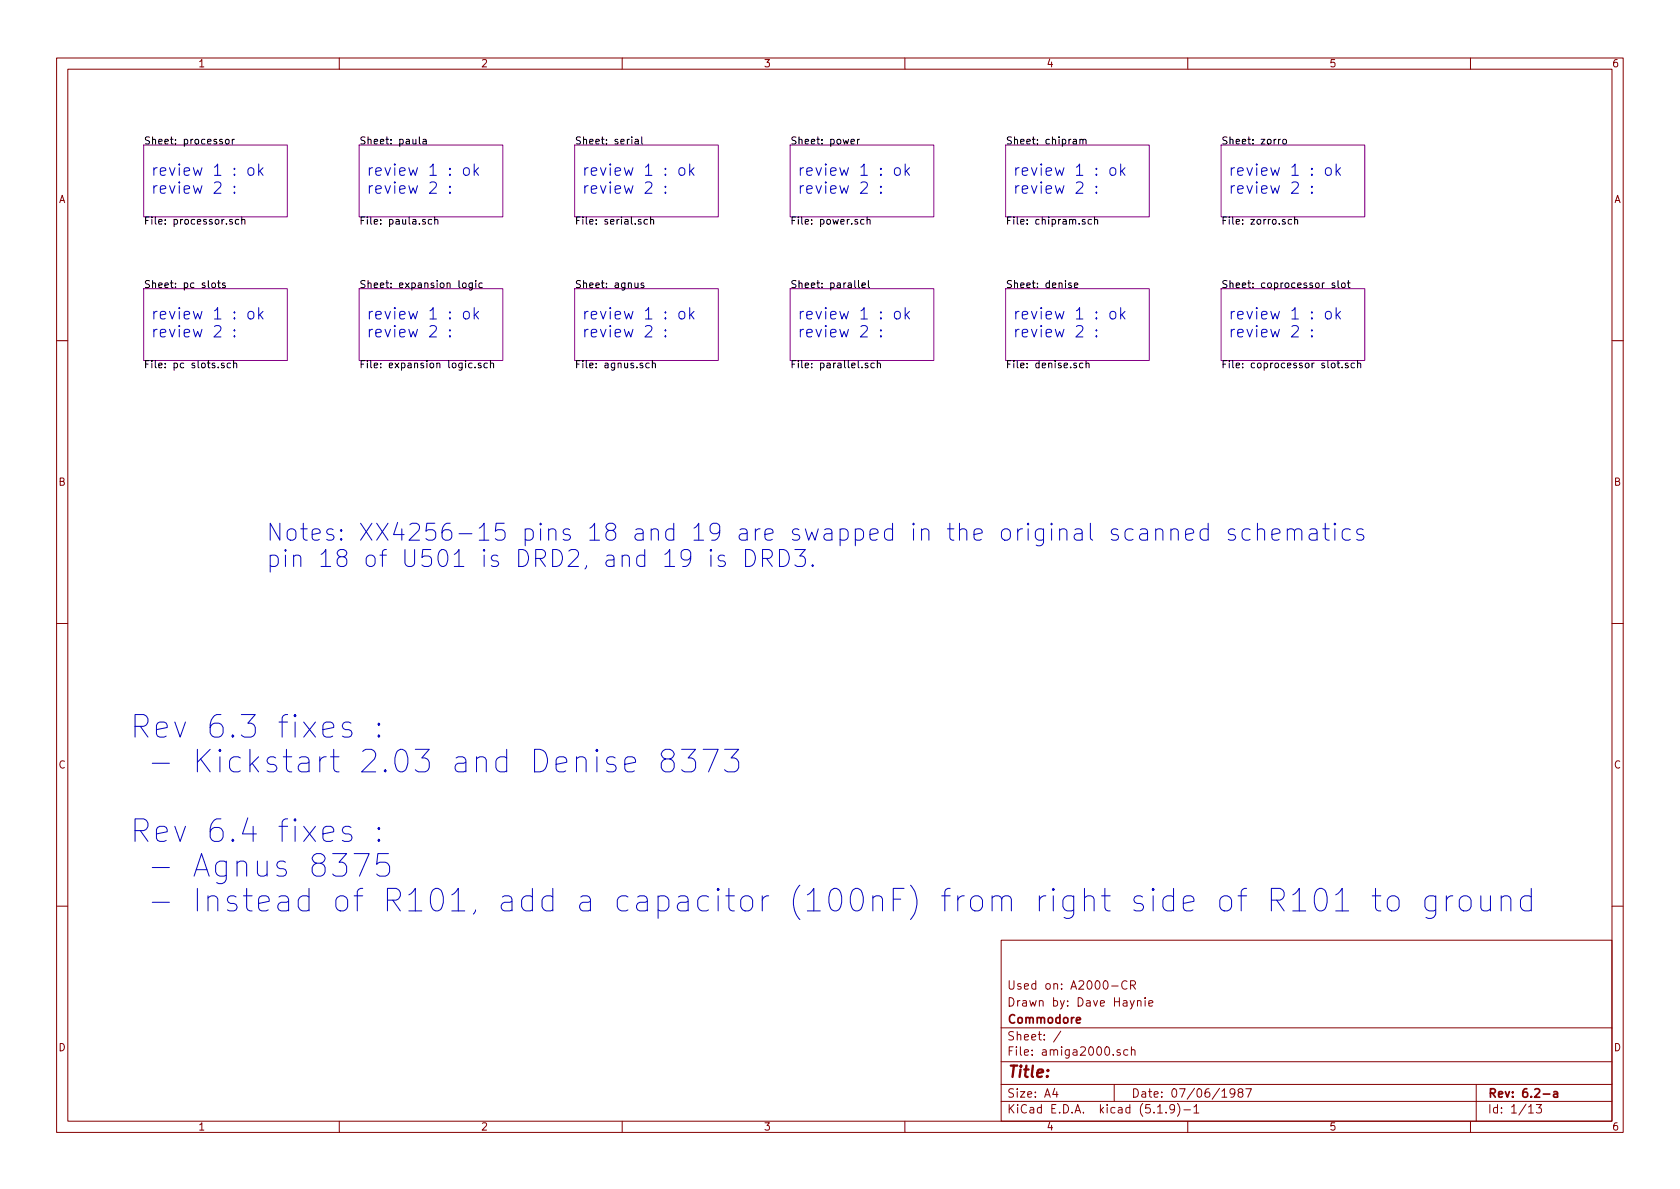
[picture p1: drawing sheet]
<svg xmlns="http://www.w3.org/2000/svg" width="297mm" height="210mm" viewBox="0 0 297 210" stroke-linecap="round" stroke-linejoin="round" font-family="sans-serif">
<g fill="none" stroke="#840000" stroke-width=".18">
<path d="M10 10.3h277v189.9h-277zM12 12.2h273v186.1h-273zM60 10.3v1.9M110 10.3v1.9M160 10.3v1.9M210 10.3v1.9M260 10.3v1.9M10 60.2h2M285 60.2h2M10 110.3h2M285 110.3h2M10 160.2h2"/>
<path d="M177 166.3h108v32h-108zM196.5 174.4h1.2M199.3 173.6a.7 .7 0 0 0-.9 .2 .7 .7 0 0 0 .1 .9 .55 .55 0 0 0 .8 .1M199.9 174.2l.7-.1 .2-.2-.1-.3-.2-.2h-.6v1.5M200.3 174.2l.5 .7M201.1 177.1l.2-.2 .4 .1 .1 .9M201.1 176.9v1M202.5 176.4v.2M202.5 176.9v1M203.1 177.4l.7-.1v-.3l-.5-.1-.2 .2 .1 .7h.6M285 160.2h2M60 198.3v1.9"/>
<path d="M110 198.3v1.9M160 198.3v1.9M177 194.8h108M177 191.8h108M177 187.8h108M177 181.8h108M186.5 192.5l-.4 1h1M186.8 193v1M187.6 182.3l-1.3 2M197 191.8v3M198 185.7l-.3-.1-.2 .2 .1 .2 .4 .2v.3h-.5M199.4 185.7l-.4-.1-.3 .3 .1 .6 .2 .1 .4-.1"/>
<path d="M200.1 185.7l.2-.1 .3 .1 .1 .9M200.1 185.1v1.5M204.7 196.8h.8M206.2 196.7v.1M207.7 196l-.1 .1a.48 .48 0 0 1-.6 .1l-.2-.2 .2-.6a.48 .48 0 0 1 .6 .1 1.27 1.27 0 0 1-.2 1.2l-.4 .1M208.2 195.1a1.71 1.71 0 0 1 0 2.3M209.3 196.3h1.2M210 198.3v1.9M211.1 195.8l.4-.5v1.5M211.1 196.8h.9M216.1 194h.8M218.3 193.2l-.2 .3h-.3l-.3-.3v-.4l.1-.2 .5-.1 .2 .2a1.19 1.19 0 0 1-.2 1.2l-.5 .1"/>
<path d="M219.2 193.2l-.3-.3 .1-.2 .2-.2 .4 .1 .2 .2-.1 .2-.7 .2a.48 .48 0 0 0 0 .7l.2 .1 .5-.1a.48 .48 0 0 0-.2-.7M220.3 192.5h1l-.7 1.5M260 198.3v1.9M261 191.8v6.5M270.3 195.8l.4-.5v1.5M270.3 196.8h.8M271.6 195.3h.9l-.4 .6 .4 .1v.7l-.2 .1-.7-.1"/>
</g>
<path d="M190.3 180.4l.7-.1v-.3l-.5-.1-.2 .2 .1 .7h.6M272.9 193.5h1.1M274.7 193.1h.6l.1 .9M275.4 193.4l-.5 .1-.2 .2v.2l.2 .1 .5-.1" fill="none" stroke="#840000" stroke-width=".3"/>
<path d="M25.4 25.6h25.4v12.7h-25.4zM63.5 25.6h25.4v12.7h-25.4zM101.6 25.6h25.4v12.7h-25.4zM139.7 25.6h25.4v12.7h-25.4zM177.8 25.6h25.4v12.7h-25.4zM215.9 25.6h25.4v12.7h-25.4zM25.4 51h25.4v12.7h-25.4zM63.5 51h25.4v12.7h-25.4zM101.6 51h25.4v12.7h-25.4zM139.7 51h25.4v12.7h-25.4zM177.8 51h25.4v12.7h-25.4zM215.9 51h25.4v12.7h-25.4z" fill="none" stroke="#840084" stroke-width=".18"/>
<g fill="none" stroke="#000" stroke-width=".18">
<path d="M40 24.7l.3-.1 .2 .2-.1 .6-.3 .1-.2-.3zM41.1 38.9l-.3-.1-.2 .2v.2l.5 .1v.3h-.5M41.1 24.6v.9M41.4 24.6l-.3 .3M42.2 38.9l-.3-.1-.3 .2 .1 .6h.5M42.7 38.9l.3-.1 .3 .1v.7M42.7 38.4v1.2M74.1 24.2v1.1l.2 .2M74.8 24.7h.5l.1 .8M75.4 24.9l-.5 .1-.1 .2v.2h.6M76.3 38.9l-.3-.1-.3 .2 .1 .6h.5M76.9 38.9l.1-.1 .3 .1 .1 .7"/>
<path d="M76.9 38.4v1.2M112.3 24.7h.5l.1 .8M112.9 24.9l-.5 .1-.2 .2 .2 .3 .5-.1M113.5 24.2v1.1l.1 .2M114.5 38.9l-.4-.1-.2 .2 .1 .6h.5M115 38.9l.2-.1 .3 .1 .1 .7M115 38.4v1.2M150.5 25l.6-.1-.1-.2-.4-.1-.1 .2v.6h.5M151.6 24.6v.9M152 24.6l-.4 .3M152.8 38.9l-.4-.1-.2 .2 .1 .6h.5M153.3 38.9l.2-.1 .3 .1v.7"/>
<path d="M153.3 38.4v1.2M189.8 24.7h.5v.8M190.3 24.9l-.4 .1-.2 .2 .2 .3 .4-.1M190.9 24.8l.2-.2 .3 .1 .1 .8M190.9 24.6v.9M191.5 24.8l.1-.2 .3 .1 .1 .8M191.8 38.9l-.3-.1-.2 .2 .1 .2 .4 .1v.3h-.5M193 38.9l-.4-.1-.2 .2 .1 .6h.5M193.5 38.9l.2-.1 .3 .1 .1 .7M193.5 38.4v1.2M226.4 24.6l-.3 .3M226.9 24.7l.3-.1 .2 .2 .1 .4-.2 .2-.3 .1-.2-.2z"/>
<path d="M228.4 38.9l-.4-.1-.2 .2 .1 .6h.5M228.9 38.9l.2-.1 .3 .1v.7M228.9 38.4v1.2M37.6 50.1l.3-.1 .2 .3v.3l-.2 .3-.3-.1-.2-.2zM38.5 50h.4M38.7 49.6v1.1l.2 .2M39.8 50.1l-.3-.1-.2 .2 .1 .2 .4 .1v.3h-.5M81.9 50.1l.3-.1 .2 .2-.1 .6-.3 .1-.2-.3zM83.5 50v1.2l-.2 .1-.3-.1M83.5 50.1l-.3-.1-.3 .3 .1 .5h.5M84.1 49.6v.1M84.1 50v.9"/>
<path d="M85.3 50.1l-.4-.1-.2 .3 .1 .5h.5M112.2 50l.1 .8 .3 .1 .2-.2M112.8 50v.9M113.8 50.1l-.3-.1-.2 .2 .1 .2 .4 .1v.3h-.5M151.8 49.6v1.1l.2 .2M152.4 50.4l.6-.1v-.2l-.4-.1-.2 .2 .1 .6h.5M153.5 49.6v1.1l.2 .2M189.4 50.1l-.3-.1-.2 .2 .1 .2 .4 .1v.3h-.5M190 50.4l.6-.1-.1-.2-.4-.1-.1 .2v.6h.5M236 50.1l-.3-.1-.2 .2 .1 .2 .4 .1v.3h-.5M236.6 49.6v1.1l.2 .2M237.3 50.1l.3-.1 .2 .2-.1 .6-.3 .1-.2-.3z"/>
<path d="M238.2 50h.5M238.4 49.6v1.1l.3 .2M39.6 64.3l-.3-.1-.2 .2 .1 .2 .4 .1v.3h-.5M40.8 64.3l-.4-.1-.2 .2 .1 .6h.5M41.3 64.3l.2-.1 .3 .1 .1 .7M41.3 63.8v1.2M83.5 64.3l-.4-.1-.2 .2 .1 .6h.5M84 64.9v.1M85 64.3l-.3-.1-.1 .2v.2l.4 .1v.3h-.4M86.2 64.3l-.4-.1-.2 .2 .1 .6h.5M86.7 64.3l.2-.1 .3 .1 .1 .7M86.7 63.8v1.2"/>
<path d="M114.8 64.3l-.4-.1-.2 .2 .1 .6h.5M115.3 64.3l.2-.1 .3 .1 .1 .7M115.3 63.8v1.2M153.4 64.3l-.3-.1-.1 .2v.2l.4 .1v.3h-.4M154.6 64.3l-.4-.1-.2 .2 .1 .6h.5M155.1 64.3l.2-.1 .3 .1 .1 .7M155.1 63.8v1.2M191.5 64.3l-.4-.1-.2 .2 .1 .6h.5M192 64.3l.2-.1 .3 .1 .1 .7M192 63.8v1.2M236.4 64.2h.5M236.6 63.8v1.1l.3 .1"/>
<path d="M237.3 64.9v.1M238.3 64.3l-.3-.1-.2 .2 .1 .2 .4 .1v.3h-.5M239.5 64.3l-.4-.1-.2 .2 .1 .6h.5M240 64.3l.2-.1 .3 .1 .1 .7M240 63.8v1.2"/>
</g>
<g fill="none" stroke="#0000c2" stroke-width=".18">
<path d="M41.5 34l.1 .1-.1 .1-.1-.1 .1-.1v.2M41.5 32.9l.1 .1h-.2l.1-.1v.2M44 29.8a.54 .54 0 0 1 .9 .2v.6a.54 .54 0 0 1-.5 .4 .54 .54 0 0 1-.6-.4v-.6zM45.7 29v2M45.9 30.2l.6 .8M46.5 29.7l-.8 .7M79.6 34l.1 .1-.1 .1-.1-.1 .1-.1v.2M79.6 32.9l.1 .1h-.2l.1-.1v.2M82.1 29.8a.54 .54 0 0 1 .9 .2v.6a.54 .54 0 0 1-.5 .4 .54 .54 0 0 1-.6-.4v-.6zM83.8 29v2M84 30.2l.6 .8M84.6 29.7l-.8 .7"/>
<path d="M117.7 34l.1 .1-.1 .1-.1-.1 .1-.1v.2M117.7 32.9l.1 .1h-.2l.1-.1v.2M120.2 29.8a.54 .54 0 0 1 .9 .2v.6a.54 .54 0 0 1-.5 .4 .54 .54 0 0 1-.6-.4v-.6zM121.9 29v2M122.1 30.2l.6 .8M122.7 29.7l-.8 .7M155.8 34l.1 .1-.1 .1-.1-.1 .1-.1v.2M155.8 32.9l.1 .1h-.2l.1-.1v.2M158.3 29.8a.54 .54 0 0 1 .9 .2v.6a.54 .54 0 0 1-.5 .4 .54 .54 0 0 1-.6-.4v-.6zM160 29v2M160.2 30.2l.6 .8M160.8 29.7l-.8 .7"/>
<path d="M193.9 34l.1 .1-.1 .1-.1-.1 .1-.1v.2M193.9 32.9l.1 .1h-.2l.1-.1v.2M196.4 29.8a.54 .54 0 0 1 .9 .2v.6a.54 .54 0 0 1-.5 .4 .54 .54 0 0 1-.6-.4v-.6zM198.1 29v2M198.3 30.2l.6 .8M198.9 29.7l-.8 .7M232 34l.1 .1-.1 .1-.1-.1 .1-.1v.2M232 32.9l.1 .1h-.2l.1-.1v.2M234.5 29.8a.54 .54 0 0 1 .9 .2v.6a.54 .54 0 0 1-.5 .4 .54 .54 0 0 1-.6-.4v-.6zM236.2 29v2M236.4 30.2l.6 .8M237 29.7l-.8 .7"/>
<path d="M41.5 59.4l.1 .1-.1 .1-.1-.1 .1-.1v.2M41.5 58.3l.1 .1h-.2l.1-.1v.2M44 55.2a.54 .54 0 0 1 .9 .2v.6a.54 .54 0 0 1-.5 .4 .54 .54 0 0 1-.6-.4v-.6zM45.7 54.4v2M45.9 55.6l.6 .8M46.5 55.1l-.8 .7M79.6 59.4l.1 .1-.1 .1-.1-.1 .1-.1v.2M79.6 58.3l.1 .1h-.2l.1-.1v.2M82.1 55.2a.54 .54 0 0 1 .9 .2v.6a.54 .54 0 0 1-.5 .4 .54 .54 0 0 1-.6-.4v-.6zM83.8 54.4v2M84 55.6l.6 .8M84.6 55.1l-.8 .7"/>
<path d="M117.7 59.4l.1 .1-.1 .1-.1-.1 .1-.1v.2M117.7 58.3l.1 .1h-.2l.1-.1v.2M120.2 55.2a.54 .54 0 0 1 .9 .2v.6a.54 .54 0 0 1-.5 .4 .54 .54 0 0 1-.6-.4v-.6zM121.9 54.4v2M122.1 55.6l.6 .8M122.7 55.1l-.8 .7M155.8 59.4l.1 .1-.1 .1-.1-.1 .1-.1v.2M155.8 58.3l.1 .1h-.2l.1-.1v.2M158.3 55.2a.54 .54 0 0 1 .9 .2v.6a.54 .54 0 0 1-.5 .4 .54 .54 0 0 1-.6-.4v-.6zM160 54.4v2M160.2 55.6l.6 .8M160.8 55.1l-.8 .7"/>
<path d="M193.9 59.4l.1 .1-.1 .1-.1-.1 .1-.1v.2M193.9 58.3l.1 .1h-.2l.1-.1v.2M196.4 55.2a.54 .54 0 0 1 .9 .2v.6a.54 .54 0 0 1-.5 .4 .54 .54 0 0 1-.6-.4v-.6zM198.1 54.4v2M198.3 55.6l.6 .8M198.9 55.1l-.8 .7M232 59.4l.1 .1-.1 .1-.1-.1 .1-.1v.2M232 58.3l.1 .1h-.2l.1-.1v.2M234.5 55.2a.54 .54 0 0 1 .9 .2v.6a.54 .54 0 0 1-.5 .4 .54 .54 0 0 1-.6-.4v-.6zM236.2 54.4v2M236.4 55.6l.6 .8M237 55.1l-.8 .7"/>
<path d="M125.7 98.2v2M128.1 98.3l-.3-.1h-.4l-.3 .1-.1 .3 .1 .4 1 .3 .2 .3-.2 .4-.3 .2h-.5l-.3-.2M131.8 97.2a1.56 1.56 0 0 1 1.6 .8 1.56 1.56 0 0 1-.2 1.7l-.2 .3-.5 .2h-.7zM134.8 98.7h1.2a.81 .81 0 0 0 .6-.7 .81 .81 0 0 0-.6-.8h-1.2v3M135.5 98.7l1.1 1.5M137.8 97.2a1.56 1.56 0 0 1 1.6 .8 1.56 1.56 0 0 1-.2 1.7l-.2 .3-.5 .2h-.7zM140.5 97.2h1.9l-1 1.1a.78 .78 0 0 1 1 .6v.7l-.3 .4-.3 .2h-.8l-.5-.3M143.7 99.9l.1 .1-.1 .2-.2-.2 .2-.1v.3M201.6 93.7l.3-.2h.6l.3 .2 .1 .2v1.6M202.9 94.2l-.3 .2h-.7a.59 .59 0 0 0-.4 .6 .59 .59 0 0 0 .4 .5h.7l.3-.1M204.3 93.8a.74 .74 0 0 1 1.3 .1v1.6M204.3 93.5v2"/>
<path d="M207 93.8a.76 .76 0 0 1 1.3 .1v1.6M207 93.5v2M209.6 94.5l1.4-.3-.1-.5-.3-.2h-.6l-.2 .2-.2 .2v1.2l.2 .3 .2 .1h.6l.3-.1M213.6 93.7l-.3-.2h-.5l-.5 .3-.1 .3v.8l.1 .3 .5 .3h.5l.3-.1M213.6 92.5v3M218.3 93.7l-.3-.2h-.4l-.3 .2-.1 .2 .1 .5 1 .3 .2 .2-.2 .5-.3 .1h-.5l-.3-.1M221 93.7l-.2-.2h-.6l-.4 .3-.2 .3v.8l.3 .5 .3 .1h.6l.2-.1M222.3 93.8a.74 .74 0 0 1 1.3 .1v1.6M222.3 92.5v3M224.9 94.5l1.4-.3-.1-.5-.3-.2h-.6l-.3 .2-.1 .2v1.2l.1 .3 .3 .1h.6l.3-.1M227.6 93.8a.73 .73 0 0 1 1.3 .1v1.6M227.6 93.5v2"/>
<path d="M228.9 93.9l.1-.2 .3-.2h.4l.3 .2 .2 .2v1.6M231.6 93.7l.3-.2h.6l.2 .2 .2 .2v1.6M232.9 94.2l-.3 .2h-.7a.59 .59 0 0 0-.5 .6 .59 .59 0 0 0 .5 .5h.7l.3-.1M233.9 93.5h1.1M234.3 92.5v2.6l.1 .3 .6 .1M236 92.5l-.1 .2 .1 .1 .2-.1-.2-.2v.3M236 93.5v2M238.7 93.7l-.2-.2h-.6l-.5 .3-.1 .3v.8l.1 .3 .5 .3h.6l.2-.1M241 93.7l-.3-.2h-.4l-.3 .2-.1 .2 .1 .5 1 .3 .1 .2-.1 .5-.3 .1h-.5l-.3-.1M62.1 127.9l-.4-.2h-.6l-.4 .2-.2 .4 .2 .5 .4 .2h.6l.4 .2 .1 .4-.1 .6-.4 .1h-.8l-.4-.1M67 130l.2 .2-.2 .1-.2-.1 .2-.2v.3M67 127.9l.2 .2-.2 .2-.2-.2 .2-.2v.4"/>
<path d="M108.8 134l-.4-.2h-.6l-.4 .2-.2 .4 .2 .6 .4 .2h.6l.4 .2 .1 .3-.1 .6-.4 .2h-.8l-.4-.2M110.5 135.2l1.9-.4v-.4l-.2-.4-.4-.2h-.8l-.3 .2-.2 .4v1.5l.2 .4 .3 .2h.8l.4-.2M117.7 134.2a.86 .86 0 0 1-.8-.8 .86 .86 0 0 1 .8-.9h.7a.86 .86 0 0 1 .8 .9 .86 .86 0 0 1-.8 .8h-.7l-.6 .4-.2 .4v.7l.4 .6 .4 .2h.7l.4-.2 .4-.6v-.7l-.2-.4-.6-.4M120.5 132.5h2.5l-1.3 1.5a1.02 1.02 0 0 1 1.3 .8v.9l-.4 .6-.3 .2h-1.2l-.6-.4M124.3 132.5h2.7l-1.7 4M128.1 132.5h2.5l-1.3 1.5a1.07 1.07 0 0 1 1.3 .8v.9l-.4 .6-.4 .2h-1.1l-.6-.4M58.8 150.9h2.5l-1.4 1.6a1.07 1.07 0 0 1 1.4 .7v1l-.4 .6-.4 .1h-1.1l-.6-.3M62.1 146.3l-.4-.2h-.6l-.4 .2-.2 .4 .2 .6 .4 .2h.6l.4 .1 .1 .4-.1 .6-.4 .2h-.8l-.4-.2M62.6 150.9h2.7l-1.7 4M67 148.4l.2 .2-.2 .2-.2-.2 .2-.2v.4M67 146.3l.2 .2-.2 .2-.2-.2 .2-.2v.4M68.7 150.9h-1.9l-.2 2 .6-.4h.9l.4 .1 .4 .6v1l-.2 .4-.6 .3h-.9l-.6-.3"/>
<path d="M215.8 158.8a1.09 1.09 0 0 1 1.1-.4 1.09 1.09 0 0 1 .9 .8v1.1a1.08 1.08 0 0 1-1.1 .8 1.08 1.08 0 0 1-1-.8v-1.1zM218.9 158.4h1.5M220.4 157.1h-.4l-.3 .2-.2 .4v3.4M224.8 159.2h1.5a1.09 1.09 0 0 0 .8-1.1 1.09 1.09 0 0 0-.8-1h-1.5v4M225.7 159.2l1.4 1.9M228.6 158.2l.4-.2 .7-.9v4M232.8 157.5a.95 .95 0 0 1 .9-.4 .95 .95 0 0 1 .8 .8 3.2 3.2 0 0 1-.4 3 .96 .96 0 0 1-1.5-.6 3.5 3.5 0 0 1 .2-2.8zM236.2 158.2l.4-.2 .7-.9v4M242.6 158.4h1.5M243.2 157.1v3.4l.2 .4 .7 .2M245.5 158.8a1.07 1.07 0 0 1 1-.4 1.07 1.07 0 0 1 .9 .8v1.1a1.08 1.08 0 0 1-1.1 .8 1.08 1.08 0 0 1-1-.8v-1.1zM253.8 158.4v3.2a1.09 1.09 0 0 1-1.7 .6"/>
<path d="M253.8 158.6l-.3-.2h-.8l-.6 .4-.2 .4v1.1l.2 .4a1.3 1.3 0 0 0 1.7 .2M255.7 158.4v2.7M256.9 158.4a1.05 1.05 0 0 0-1.2 .8M258.2 158.8a1.07 1.07 0 0 1 1.1-.4 1.07 1.07 0 0 1 .8 .8v1.1a1.08 1.08 0 0 1-1 .8 1.08 1.08 0 0 1-1.1-.8v-1.1zM261.8 158.4v2.1l.2 .4a1.11 1.11 0 0 0 1.5-.2M263.5 158.4v2.7M265.4 158.8a.98 .98 0 0 1 1.7 .2v2.1M265.4 158.4v2.7M270.7 158.6l-.3-.2h-.8l-.4 .2-.4 .6v1.1l.4 .6 .4 .2h.8l.3-.2M270.7 157.1v4M228.6 161.1h2.3M236.2 161.1h2.3"/>
</g>
<g font-size="5.6" fill="#0000c2">
<text x="22.9" y="130.6">Rev 6.3 fixes :</text>
<text x="24.4" y="136.7">- Kickstart 2.03 and Denise 8373</text>
<text x="22.9" y="149">Rev 6.4 fixes :</text>
<text x="24.4" y="155.1">- Agnus 8375</text>
<text x="24.4" y="161.3">- Instead of R101, add a capacitor (100nF) from right side of R101 to ground</text>
</g>
<g font-size="4.2" fill="#0000c2">
<text x="47" y="95.7">Notes: XX4256-15 pins 18 and 19 are swapped in the original scanned schematics</text>
<text x="47" y="100.3">pin 18 of U501 is DRD2, and 19 is DRD3.</text>
</g>
<g font-size="2.8" fill="#0000c2">
<text x="26.7" y="31.1">review 1 : ok</text>
<text x="26.7" y="34.3">review 2 :</text>
<text x="64.8" y="31.1">review 1 : ok</text>
<text x="64.8" y="34.3">review 2 :</text>
<text x="102.9" y="31.1">review 1 : ok</text>
<text x="102.9" y="34.3">review 2 :</text>
<text x="141" y="31.1">review 1 : ok</text>
<text x="141" y="34.3">review 2 :</text>
<text x="179.1" y="31.1">review 1 : ok</text>
<text x="179.1" y="34.3">review 2 :</text>
<text x="217.2" y="31.1">review 1 : ok</text>
<text x="217.2" y="34.3">review 2 :</text>
<text x="26.7" y="56.5">review 1 : ok</text>
<text x="26.7" y="59.7">review 2 :</text>
<text x="64.8" y="56.5">review 1 : ok</text>
<text x="64.8" y="59.7">review 2 :</text>
<text x="102.9" y="56.5">review 1 : ok</text>
<text x="102.9" y="59.7">review 2 :</text>
<text x="141" y="56.5">review 1 : ok</text>
<text x="141" y="59.7">review 2 :</text>
<text x="179.1" y="56.5">review 1 : ok</text>
<text x="179.1" y="59.7">review 2 :</text>
<text x="217.2" y="56.5">review 1 : ok</text>
<text x="217.2" y="59.7">review 2 :</text>
</g>
<text font-size="2.8" fill="#840000" x="178" y="190.5">Title:</text>
<g font-size="2.1" fill="#840000">
<text x="178" y="178">Drawn by: Dave Haynie</text>
<text x="178" y="175">Used on: A2000-CR</text>
<text x="178" y="184">Sheet: /</text>
<text x="178" y="181">Commodore</text>
<text x="178" y="186.7">File: amiga2000.sch</text>
<text x="178" y="196.9">KiCad E.D.A. kicad (5.1.9)-1</text>
<text x="178" y="194.1">Size: A4</text>
<text x="200" y="194.1">Date: 07/06/1987</text>
<text x="263" y="194.1">Rev: 6.2-a</text>
<text x="263" y="196.9">Id: 1/13</text>
</g>
<g font-size="1.8" fill="#840000">
<text x="35" y="11.9">1</text>
<text x="85" y="11.9">2</text>
<text x="135" y="11.9">3</text>
<text x="185" y="11.9">4</text>
<text x="235" y="11.9">5</text>
<text x="285" y="11.9">6</text>
<text x="10.4" y="35.9">A</text>
<text x="285.4" y="35.9">A</text>
<text x="10.4" y="85.9">B</text>
<text x="285.4" y="85.9">B</text>
<text x="10.4" y="135.9">C</text>
<text x="285.4" y="135.9">C</text>
<text x="10.4" y="185.9">D</text>
<text x="285.4" y="185.9">D</text>
<text x="35" y="199.9">1</text>
<text x="85" y="199.9">2</text>
<text x="135" y="199.9">3</text>
<text x="185" y="199.9">4</text>
<text x="235" y="199.9">5</text>
<text x="285" y="199.9">6</text>
</g>
<g font-size="1.8">
<text x="25.4" y="25.5">Sheet: processor</text>
<text x="63.5" y="25.5">Sheet: paula</text>
<text x="101.6" y="25.5">Sheet: serial</text>
<text x="139.7" y="25.5">Sheet: power</text>
<text x="177.8" y="25.5">Sheet: chipram</text>
<text x="215.9" y="25.5">Sheet: zorro</text>
<text x="25.4" y="39.7">File: processor.sch</text>
<text x="63.5" y="39.7">File: paula.sch</text>
<text x="101.6" y="39.7">File: serial.sch</text>
<text x="139.7" y="39.7">File: power.sch</text>
<text x="177.8" y="39.7">File: chipram.sch</text>
<text x="215.9" y="39.7">File: zorro.sch</text>
<text x="25.4" y="50.9">Sheet: pc slots</text>
<text x="63.5" y="50.9">Sheet: expansion logic</text>
<text x="101.6" y="50.9">Sheet: agnus</text>
<text x="139.7" y="50.9">Sheet: parallel</text>
<text x="177.8" y="50.9">Sheet: denise</text>
<text x="215.9" y="50.9">Sheet: coprocessor slot</text>
<text x="25.4" y="65.1">File: pc slots.sch</text>
<text x="63.5" y="65.1">File: expansion logic.sch</text>
<text x="101.6" y="65.1">File: agnus.sch</text>
<text x="139.7" y="65.1">File: parallel.sch</text>
<text x="177.8" y="65.1">File: denise.sch</text>
<text x="215.9" y="65.1">File: coprocessor slot.sch</text>
</g>
</svg>
